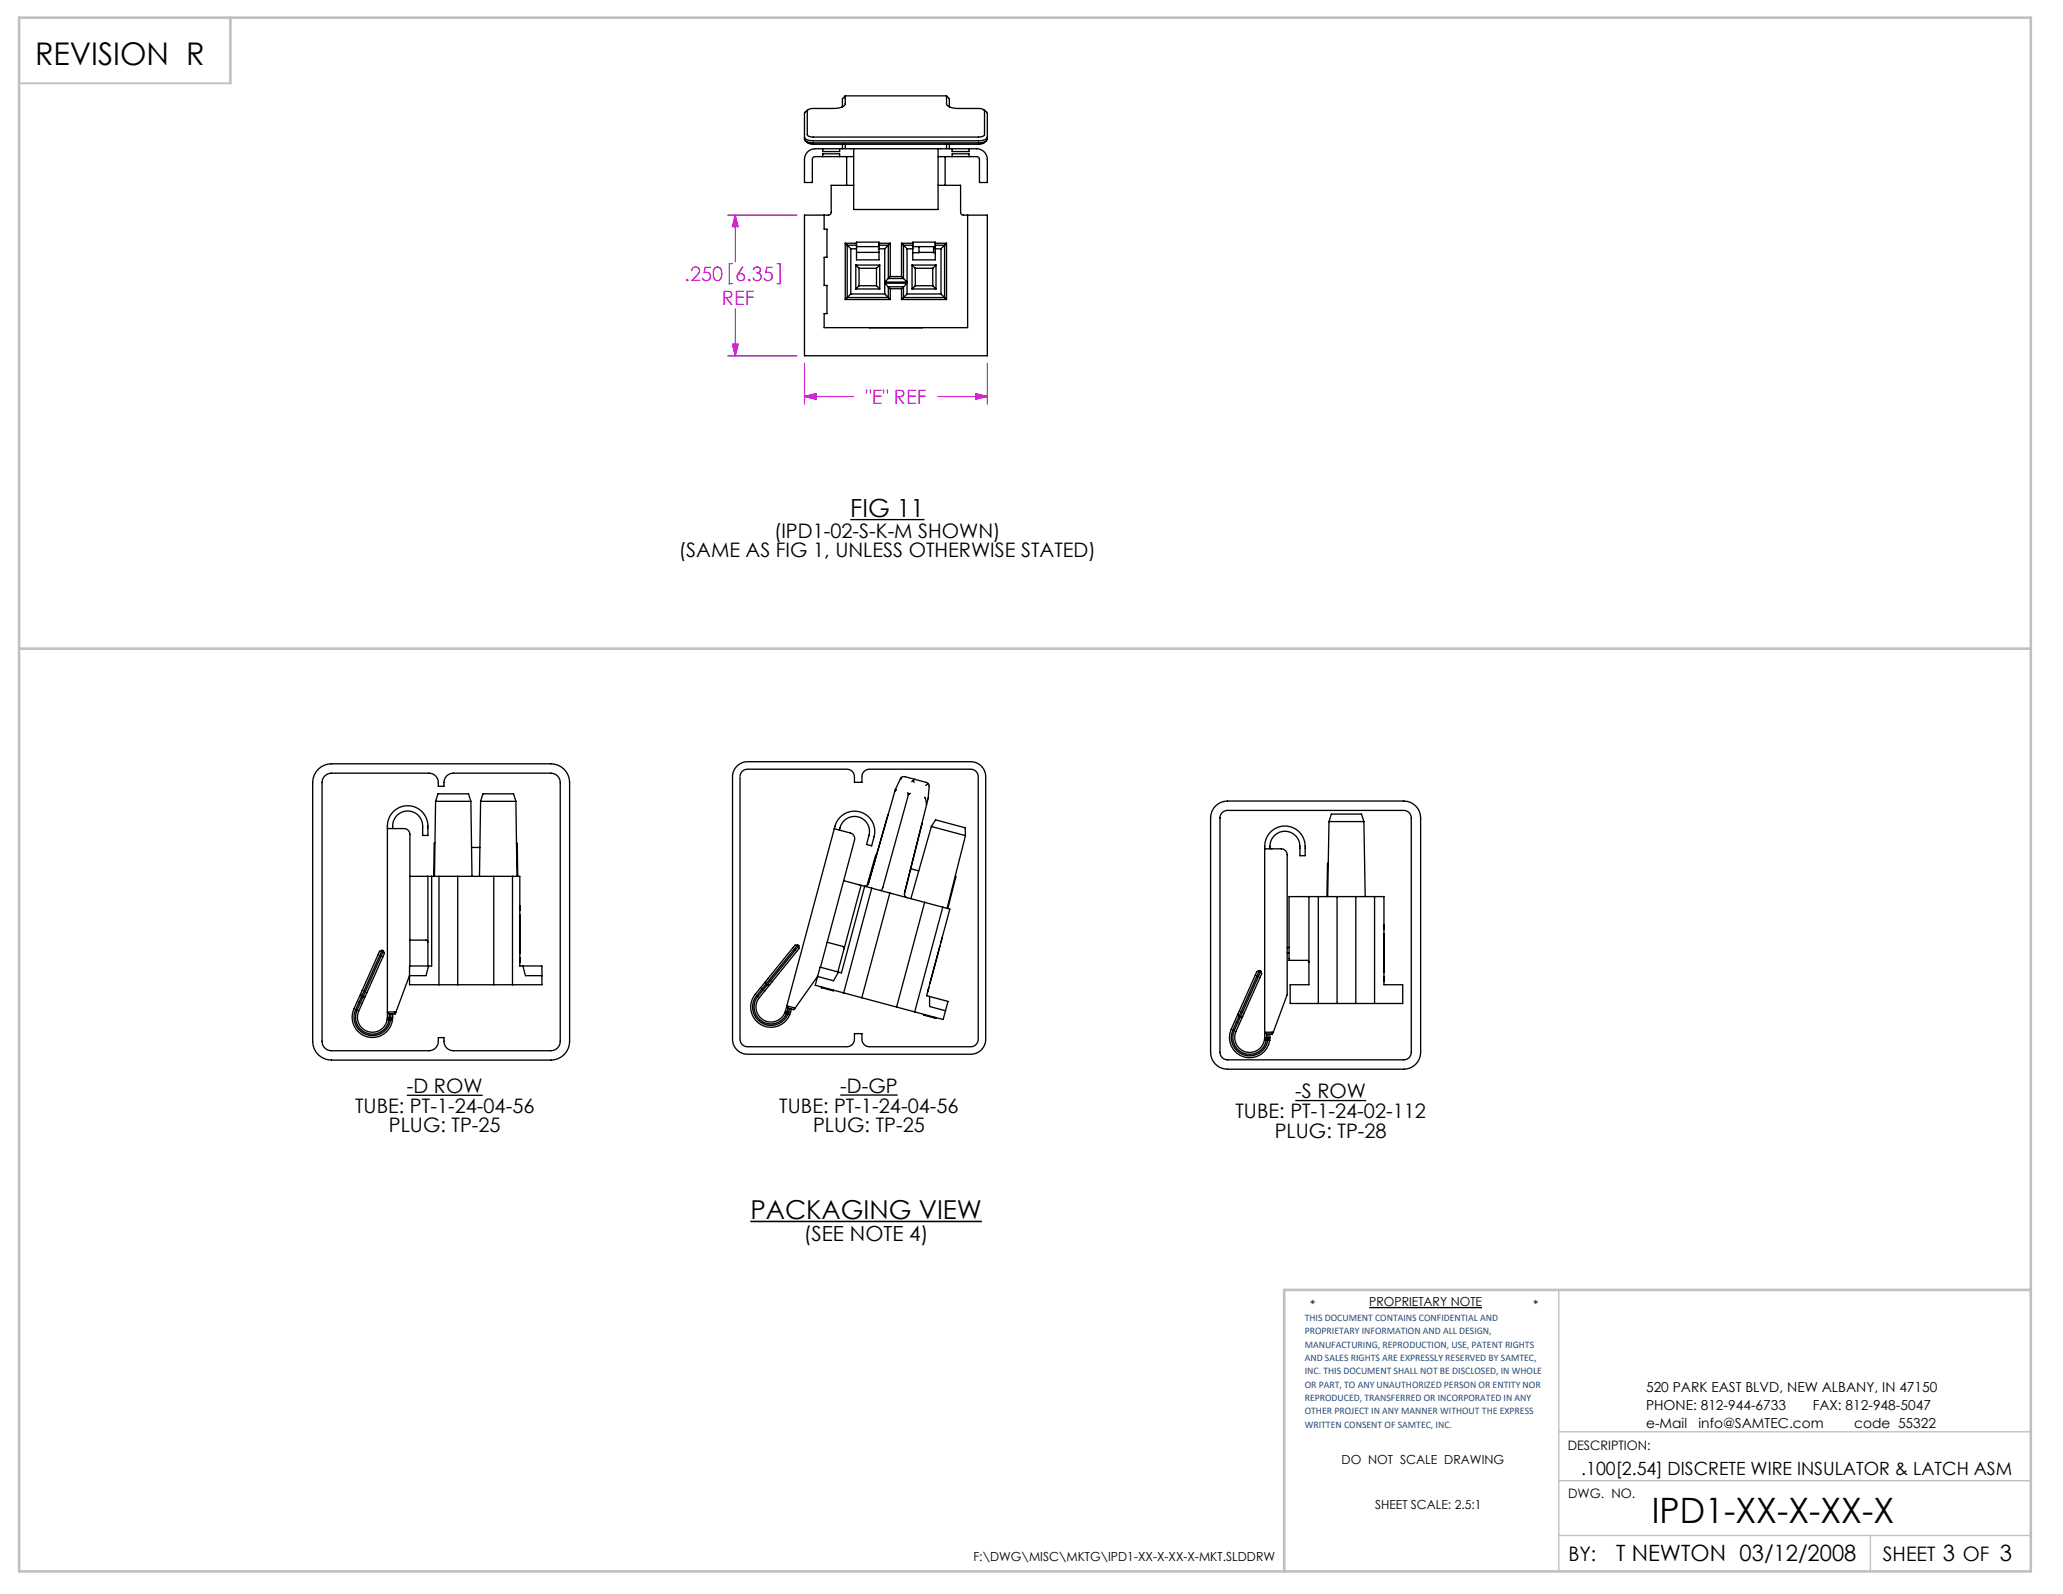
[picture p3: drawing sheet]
<svg xmlns="http://www.w3.org/2000/svg" width="279mm" height="216mm" viewBox="0 0 279 216" stroke-linecap="round" stroke-linejoin="round" font-family="sans-serif">
<path d="M115.2 70.4h10M99.8 103.8a2.04 2.04 0 0 1 1.5-.6h30.2a2.03 2.03 0 0 1 2 2v35.6a2.03 2.03 0 0 1-2 2h-30.3a2.03 2.03 0 0 1-2-2v-35.7l.2-.8zM100.2 105.1a1.03 1.03 0 0 1 1.1-.9h13.4a1.02 1.02 0 0 1 1 1v.8h1v-.8a1.02 1.02 0 0 1 1.1-1h13.7a1.02 1.02 0 0 1 1 1v35.6a1.02 1.02 0 0 1-1 1h-13.7a1.02 1.02 0 0 1-1.1-1v-.8h-1v.8a1.02 1.02 0 0 1-1 1h-13.5a1.02 1.02 0 0 1-1-1v-35.6M55.1 148.4h10.3M113.8 148.3h7.8M175.4 149.1h9.6M185.4 177.1h15.3" fill="none" stroke="#000" stroke-width=".18"/>
<path d="M211.1 174.7v38.1M211.1 193.9h63.9M211.1 208h63.9M211.1 200.6h63.9M253.3 208v4.8" fill="none" stroke="#c0c0c0" stroke-width=".18"/>
<path d="M2.6 11.3h28.6" fill="none" stroke="#c0c0c0" stroke-width=".25"/>
<path d="M2.6 2.4h272.4v210.4h-272.4zM31.2 2.4v8.9M2.6 87.9h272.4M275 174.7h-101.1v38.1" fill="none" stroke="#c0c0c0" stroke-width=".35"/>
<path d="M101.6 165.4h31.4" fill="none" stroke="#000" stroke-width=".21"/>
<g fill="none" stroke="#f0f" stroke-width=".18">
<path d="M98.6 29.1h9.3M99.2 35.7h-.4v2.7h.4M99.6 29.1l.4 1.6h-.8zM99.6 29.1v6.4M105.2 35.7h.4v2.7h-.4M98.6 48.2h9.3M99.2 46.6h.8l-.4 1.6zM99.6 41.9v6.3M109 53.7l1.5-.4v.8zM109 49.2v5.5M109 53.7h6.6M127 53.7h6.7"/>
<path d="M132.1 53.3l1.6 .4-1.6 .4zM133.7 49.2v5.5"/>
</g>
<path d="M132.1 53.3l1.6 .4-1.6 .4zM109 53.7l1.5-.4v.8zM99.2 46.6h.8l-.4 1.6zM99.6 29.1l.4 1.6h-.8z" fill="#f0f"/>
<g fill="none" stroke="#000" stroke-width=".18">
<path d="M109 18.6a1.12 1.12 0 0 0 1.1 .5h22.4a1.12 1.12 0 0 0 1.2-.5M109.1 19.1l.5 .3 .5 .1h22.4l.6-.1 .5-.3M109.4 14.9l-.4 .5v3.5a1.12 1.12 0 0 0 1.1 .4h22.4a1.12 1.12 0 0 0 1.2-.4v-3.5l-.4-.5M114.1 13.4v1.1M114.1 19.6v.6M114.5 13v.2a1.3 1.3 0 0 1-.1 1.1l-.4 .2-.8 .2h-3.1a.76 .76 0 0 0-.8 .3v3.2a.76 .76 0 0 0 .8 .4h22.4a.76 .76 0 0 0 .8-.4v-3.2a.76 .76 0 0 0-.8-.3h-2.7a1.48 1.48 0 0 1-1.6-.6v-1.1M114.5 19.5v.6M114.5 13l-.4 .4M114.5 13h13.7M128.2 19.6v.5M128.2 13l.4 .4M128.6 13.4v1.1"/>
<path d="M128.6 19.5v.7M111.4 20.1v.4h2.3v-.4M111.4 21.2v-.4h2.3v.4M111.6 29.1v1.9h.4v3.9h-.4v3.8h.4v3.8h-.4v1.9h19.4v-15.3M114.5 32.9l.7 .8M114.5 32.9v7.7M114.5 32.9h1.5M114.6 21.2l.1 .1v3.8M115.2 39.8l-.7 .8M115.2 39.8h4.6M115.2 33.7v6.1M115.2 33.7h.8"/>
<path d="M115.6 25.1h-3v3.7a.38 .38 0 0 1-.4 .3h-3.2v19.1h24.7v-19.1h-3.2a.38 .38 0 0 1-.4-.3v-3.7h-3.1M115.6 20.1v8.3h11.4v-8.3M115.6 20.1h-5.2a1.45 1.45 0 0 0-1.4 1.5v3.1h1v-3.1a.38 .38 0 0 1 .4-.4h5.2M115.6 20.1h11.4M115.9 35.9h3.2M115.9 35.9l.4 .4M115.9 35.9v3.2M115.9 39.1h3.2M116 32.8h3v2.4h-3zM116 33.2h-1.3v7.1h5.6v-1.5h2.1v1.5h5.5v-7.1h-1.2M116 33.4h3M116 34.2h3"/>
<path d="M116.3 36.3h2.4M116.3 38.7l-.4 .4M116.3 36.3v2.4M116.3 38.7h2.4M118.7 38.7l.4 .4M118.7 36.3v2.4M119 33.7h.8M119 33.2h1.3v4.5h2.1v-4.5h1.2M119 32.9h1.6M119.1 35.9l-.4 .4M119.1 35.9v3.2M119.8 39.8l.8 .8"/>
<path d="M119.8 33.7v4.5M119.8 38.4v1.4M119.8 38.2h3M119.8 38.4h3M119.8 38.4l.8 .7M120.6 32.9l-.8 .8M120.6 37.5l-.8 .7M120.6 32.9v4.6M120.6 39.1v1.5M120.6 37.5h1.5M120.6 39.1h1.5M122.1 32.9l.7 .8"/>
<path d="M122.1 37.5l.7 .7M122.1 32.9h1.5M122.1 32.9v4.6M122.1 39.1v1.5M122.8 39.8l-.7 .8M122.8 39.8h4.6M122.8 33.7h.8M122.8 33.7v4.5M122.8 38.4v1.4M122.8 38.4l-.7 .7M123.5 35.9l.5 .4M123.5 35.9h3.3"/>
<path d="M123.5 35.9v3.2M123.5 39.1h3.3M123.6 32.8h3.1v2.4h-3.1zM123.6 33.4h3.1M124 38.7l-.5 .4M124 36.3h2.3M124 36.3v2.4M124 38.7h2.3M124.5 33.4h.1M124.5 33.4v.8h-.9M124.5 34.2h1.9M126.3 38.7l.5 .4"/>
<path d="M126.3 36.3v2.4M126.4 33.4v.8h.3M126.7 33.7h.7M126.7 32.9h1.5M126.8 35.9l-.5 .4M126.8 35.9v3.2M127 20.1h5.3a1.45 1.45 0 0 1 1.4 1.5v3.1h-1.1v-3.1a.38 .38 0 0 0-.3-.4h-5.3M127.4 39.8l.8 .8M127.4 33.7v6.1M128.1 21.2l-.1 .1v3.8M128.2 32.9l-.8 .8M128.2 32.9v7.7"/>
<path d="M129 20.1v.4h2.2v-.4M129 21.2v-.4h2.2v.4M114.5 40.6h6.1M117.8 44.4h.1M122.1 40.6h6.1M124.9 44.4h.1M43.1 104.2a2.54 2.54 0 0 1 1.8-.7h29.7a2.54 2.54 0 0 1 2.5 2.5v35a2.54 2.54 0 0 1-2.5 2.6h-29.7a2.54 2.54 0 0 1-2.6-2.6v-35a2.54 2.54 0 0 1 .8-1.8zM44 105.1l.4-.3 .5-.1h13.2a1.37 1.37 0 0 1 1.3 1.8h.7a1.39 1.39 0 0 1 1.3-1.8h13.2a1.27 1.27 0 0 1 1.3 1.3v35a1.27 1.27 0 0 1-1.3 1.3h-13.2a1.37 1.37 0 0 1-1.3-1.8h-.7a1.39 1.39 0 0 1-1.3 1.8h-13.2a1.27 1.27 0 0 1-1.3-1.3v-35l.1-.5zM52.5 112.2h2.2a.79 .79 0 0 1 .8 .8v17.8M52.5 112.2a2.77 2.77 0 0 1 2.8-3.1 2.77 2.77 0 0 1 2.7 3.2v.9h-.8v-.5a2.49 2.49 0 0 0-1.2-2.7 2.08 2.08 0 0 0-2.8 2.2M52.5 112.2v24.9M55.5 118.7h2.5"/>
<path d="M58 118.7h12.4v12.1h3v2.6h-17.9v-2.6h3v-12.1M58 118.7v12.1M58.9 114.1l-.1 .2-.1 4.4M59 108.5h4.8M59 108.5l-.2 10.2M59 108.5l.3-1h4.2l.3 1M59.5 118.7v14.7M62 118.7v14.7M63.8 108.5l.1 10.2M63.9 114.8h1.1M65.1 108.5h4.8M65.1 108.5l-.2 10.2"/>
<path d="M65.1 108.5l.3-1h4.1l.4 1M66.9 118.7v14.7M69.4 118.7v14.7M69.9 108.5l.1 10.2M70 114.1l.1 .2v4.4M113 112.2l2.2 .6a.79 .79 0 0 1 .5 1l-4.6 17.2M113 112.2a2.77 2.77 0 0 1 3.5-2.2 2.77 2.77 0 0 1 1.8 3.8l-.3 .8-.6-.2v-.3a4.7 4.7 0 0 0 .3-2.1 2.06 2.06 0 0 0-2.2-1.4 2.06 2.06 0 0 0-1.8 1.8M113 112.2l-6.4 24M114.3 119.3l2.3 .6M116.6 119.9l8.6 2.3M116.6 119.9l-3.1 11.7M118.7 115.8l-.1 .1-1.2 4"/>
<path d="M120.3 110.4h.1M120.3 110.4l-2.7 9.3M120.3 110.3v.1M121.2 107.2l-3.6 12.5a.51 .51 0 0 1-.5 .3l-3.1 11.8-2.9-.8-.7 2.4 17.3 4.7 .7-2.5-2.5-.6M121.4 107l-.2 .2M122.1 105.3l.4-.1 3 .8 .2 .2M122.1 105.3v.2M122.1 105.3l-.9 1.9M123 107.4v.3M123 107.7l-3.4 12.5-.2 .3-.2 .1M123.3 107.5l-.3 .2M123.3 117.7l1.1 .3"/>
<path d="M123.7 105.8l.1 .2M123.7 105.8l-.2 .1M123.9 105.6l-.2 .2M124.9 111.5l-.1 .1M125.2 108l.2 .4 .1 .6M125.5 109l-3 12M125.7 106.2l.1 .3-.1 1.6-.2 .9M125.7 106.2l-.3 .2M126.1 111.9l-2.7 9.8M126.1 111.9l4.7 1.3M126.1 111.9l.6-.9 4 1.1 .1 1.1M129.4 118.6v.2l-1 4.3"/>
<path d="M130.8 113.2l-2.5 9.8M164.6 109.2a2.28 2.28 0 0 1 1.6-.7h23.9a2.29 2.29 0 0 1 2.3 2.3v31.7a2.29 2.29 0 0 1-2.3 2.3h-23.9a2.29 2.29 0 0 1-2.2-2.3v-31.7a2.28 2.28 0 0 1 .6-1.6zM165.5 110.1l.4-.3h.3h23.9a1.02 1.02 0 0 1 1 1v31.7a1.02 1.02 0 0 1-1 1h-23.9a1.02 1.02 0 0 1-1-1v-31.7l.1-.4zM171.3 115h2.2a.79 .79 0 0 1 .8 .8v18.9l-1.9 5.1M171.3 115a2.77 2.77 0 0 1 2.8-3.1 2.77 2.77 0 0 1 2.7 3.2v.8h-.7v-.6a2.15 2.15 0 0 0-2.8-2.6 2.38 2.38 0 0 0-1.3 2.3M171.3 115v24.8M179.9 116.9l-.1 .1-.1 4.4M180 111.3l-.2 10.1M180 111.3h4.7M180 111.3l.3-1h4.1l.3 1M184.7 111.3l.2 10.1M48.8 134.6l-.4 1a3.5 3.5 0 0 0-.6 3 2.74 2.74 0 0 0 2.9 1.9 2.74 2.74 0 0 0 2.5-2.3"/>
<path d="M48.8 134.6l.2 .4M49 135l-.4 .7a3.3 3.3 0 0 0-.5 2.9 2.49 2.49 0 0 0 2.6 1.7 2.49 2.49 0 0 0 2.2-2.2M49 135l.1 .1M49.1 135.1l-.3 .7a3.5 3.5 0 0 0-.6 2.4 2.29 2.29 0 0 0 2.3 1.9 2.29 2.29 0 0 0 2.2-2M49.5 134.9l-.4 1a3.1 3.1 0 0 0-.6 2.4 2.03 2.03 0 0 0 2.1 1.5 2.03 2.03 0 0 0 1.8-1.7M49.5 134.9l-.4 .2M51.7 128.7l-2.7 6.3M51.7 128.7l-.3 .1-2.6 5.8M51.7 128.7l.2 .1M51.9 128.8l-2.8 6.3M51.9 128.8l.2 .3-2.6 5.8M52.4 138.1h.3"/>
<path d="M52.5 137.1h1.1M52.5 137.1v.7M52.5 137.1l.2 .2M52.5 137.8l.2 .1M52.5 137.8l-.1 .3M52.7 137.3v.6M52.7 137.9v.2M52.9 138.1l.3 .1M52.9 137.3v.6M52.9 137.9v.2M53.2 137.3v.5M53.2 137.8l-.3 .1"/>
<path d="M53.2 137.8v.4M53.6 137.1l-.1 .2h-.8M55.5 132.1l-1.9 5M55.5 127.3h2.2l.3 .3M58 130.8l-.3 1.3h-2.2M70.4 122.7h.1M70.4 123.3h.1M70.4 129.7h.1M70.4 130.3h.1M70.4 126.7h.1M70.4 123.9h.1M70.4 128.5h.1"/>
<path d="M70.4 129.1h.1M70.8 130.8l.4 1.3h2.2M103.7 133l-.7 .8a3.9 3.9 0 0 0-1.3 2.4 2.74 2.74 0 0 0 2.1 2.9 2.74 2.74 0 0 0 3.1-1.6M103.7 133v.3M103.7 133.3l-.5 .6a3.6 3.6 0 0 0-1.3 2.4 2.49 2.49 0 0 0 2 2.5 2.49 2.49 0 0 0 2.8-1.4M103.7 133.3l.2 .1M103.9 133.4l-.5 .7a3.4 3.4 0 0 0-1.3 2.3 2.29 2.29 0 0 0 1.9 2.2 2.29 2.29 0 0 0 2.5-1.3M104.2 133.4l-.6 .8a3.1 3.1 0 0 0-1.2 2.3 2.03 2.03 0 0 0 1.6 1.9 2.03 2.03 0 0 0 2.3-1.2M104.2 133.4h-.3M106.3 137.2l.2 .1M106.4 136.9l.2 .2M106.4 136.9l-.1 .3"/>
<path d="M106.6 136.2l1.1 .3M106.6 136.2l-.2 .7M106.6 136.2l.1 .3M106.6 137.1l-.1 .2M106.7 137.4l.2 .1M106.7 136.5l-.1 .6M106.8 137.1l-.1 .3M106.9 136.6l-.1 .5M107.1 137.1h-.3M107.1 137.1l-.2 .4M107.2 136.7l-.1 .4M108 128h-.3l-4 5"/>
<path d="M108 128l-4.3 5.3M108 128l.2 .1M108.2 128.1l-4.3 5.3M108.2 128.1v.4l-4 4.9M110.7 132.2l-3.2 4.6-.8-.3M111.3 133.7l-.1 .1M111.3 133.7v.1l1.6 .4v-.1M112 127.6l2.2 .6 .1 .3M113.6 131.7l-.7 1.1-2.2-.5M118.1 120.3l-3.8 14.2M120.5 121l-3.8 14.1M122.5 121a.51 .51 0 0 0 .4 .6"/>
<path d="M125.1 137.5h.1M125.2 137.4l-.1 .1M125.2 137.4v.1l1.4 .4M125.2 122.2l3.4 .9-3.1 11.8 .4 .1M125.2 122.2l-3.8 14.2M125.6 134.4h.1M125.8 133.8h.1M125.9 135v1.3l2.2 .6M125.9 133.2h.1M126.1 132.6h.1M126.6 130.9h.1M126.6 137.8v.1"/>
<path d="M126.7 137.8v.1h-.1M126.8 137.8l-.1 .1M127.3 128.2h.1M127.3 128.2l-.7 2.7M127.4 127.6h.1M127.6 127h.1M127.6 127l-.2 .6M127.7 122.9l-3.8 14.2M167.6 137.4l-.3 .8a3.7 3.7 0 0 0-.5 3.5 2.74 2.74 0 0 0 2.9 1.5 2.74 2.74 0 0 0 2.3-2.3M167.6 137.4l.2 .3M167.8 137.7l-.3 .6a3.4 3.4 0 0 0-.5 3.3 2.49 2.49 0 0 0 2.6 1.4 2.49 2.49 0 0 0 2.1-2.1M167.8 137.7l.2 .1"/>
<path d="M168 137.8l-.3 .6a3.2 3.2 0 0 0-.5 3.2 2.29 2.29 0 0 0 2.4 1.2 2.29 2.29 0 0 0 1.9-1.9M168.3 137.7l-.4 .7a3.9 3.9 0 0 0-.6 2.8 2.03 2.03 0 0 0 2.1 1.4 2.03 2.03 0 0 0 1.9-1.8M168.3 137.7l-.3 .1M170.6 131.5l-.4 .1-2.6 5.8M170.6 131.5l-2.8 6.2M170.6 131.5h.1M170.7 131.5l-2.7 6.3M170.7 131.5l.2 .4-2.6 5.8M171.3 139.8h1.1M171.3 139.8v.7M171.3 139.8l.2 .3M172.4 139.8l-.1 .3h-.8"/>
<path d="M174.6 128.3h-.3M174.6 129l-.3 .1M177.3 121.4h-2.7v8.7h2.4l.2 .1 .1 .1M177.3 121.4h10.1v12h2.6v2.5h-15.3v-2.5h2.6zM178.5 121.4v14.5M181.1 121.4v14.5M183.6 121.4v14.5M186.2 121.4v14.5M187.4 132.9h.1M187.4 132.3h.1M187.4 125.3h.1M187.4 125.9h.1"/>
<path d="M187.4 129.4h.1M187.4 126.5h.1M187.4 131h.1M187.4 131.7h.1M171.3 140.8l.2 .1M171.3 140.5l.2 .1M171.3 140.5v.3M171.5 140.1v.5M171.5 140.6v.3M171.7 140.9h.3M171.7 140.1v.5M171.7 140.6v.3"/>
<path d="M172 140.1v.4M172 140.5l-.3 .1M172 140.5v.4"/>
</g>
<text font-size="4.7" x="223.7" y="206.3">IPD1-XX-X-XX-X</text>
<text font-size="4.2" x="4.8" y="8.9">REVISION R</text>
<text font-size="3.5" x="101.6" y="165.1">PACKAGING VIEW</text>
<text font-size="3.4" x="115.2" y="70">FIG 11</text>
<text font-size="3" x="218.9" y="211.4">T NEWTON 03/12/2008</text>
<text font-size="2.8" x="108.9" y="168">(SEE NOTE 4)</text>
<g font-size="2.7" fill="#f0f">
<text x="92.7" y="38.1">.250</text>
<text x="97.8" y="41.3">REF</text>
<text x="99.6" y="38.1">6.35</text>
<text x="117.2" y="54.7">&quot;E&quot; REF</text>
</g>
<g font-size="2.7">
<text x="91.9" y="75.5">(SAME AS FIG 1, UNLESS OTHERWISE STATED)</text>
<text x="104.8" y="72.8">(IPD1-02-S-K-M SHOWN)</text>
<text x="55.1" y="148.1">-D ROW</text>
<text x="113.8" y="148">-D-GP</text>
<text x="175.4" y="148.8">-S ROW</text>
<text x="48.1" y="150.7">TUBE: PT-1-24-04-56</text>
<text x="52.7" y="153.4">PLUG: TP-25</text>
<text x="105.5" y="150.7">TUBE: PT-1-24-04-56</text>
<text x="110.1" y="153.4">PLUG: TP-25</text>
<text x="167.3" y="151.4">TUBE: PT-1-24-02-112</text>
<text x="172.6" y="154.1">PLUG: TP-28</text>
<text x="212.4" y="211.5">BY:</text>
<text x="255" y="211.4">SHEET 3 OF 3</text>
</g>
<text font-size="2.5" x="214.2" y="199.8">.100[2.54] DISCRETE WIRE INSULATOR &amp; LATCH ASM</text>
<g font-size="1.9">
<text x="222.9" y="188.6">520 PARK EAST BLVD, NEW ALBANY, IN 47150</text>
<text x="222.9" y="191">PHONE: 812-944-6733</text>
<text x="245.5" y="191">FAX: 812-948-5047</text>
<text x="222.9" y="193.4">e-Mail</text>
<text x="230" y="193.4">info@SAMTEC.com</text>
<text x="251.1" y="193.4">code 55322</text>
</g>
<g font-size="1.8">
<text x="212.3" y="196.4">DESCRIPTION:</text>
<text x="212.4" y="202.9">DWG. NO.</text>
</g>
<g font-size="1.7">
<text x="177.4" y="177.3">*</text>
<text x="185.4" y="176.9">PROPRIETARY NOTE</text>
<text x="207.6" y="177.3">*</text>
<text x="181.7" y="198.3">DO NOT SCALE DRAWING</text>
<text x="186.2" y="204.3">SHEET SCALE: 2.5:1</text>
<text x="131.8" y="211.5">F:\DWG\MISC\MKTG\IPD1-XX-X-XX-X-MKT.SLDDRW</text>
</g>
<g font-size="1.4" fill="#1f497d">
<text x="176.7" y="178.9">THIS DOCUMENT CONTAINS CONFIDENTIAL AND</text>
<text x="176.7" y="180.7">PROPRIETARY INFORMATION AND ALL DESIGN,</text>
<text x="176.7" y="182.5">MANUFACTURING, REPRODUCTION, USE, PATENT RIGHTS</text>
<text x="176.7" y="184.3">AND SALES RIGHTS ARE EXPRESSLY RESERVED BY SAMTEC,</text>
<text x="176.7" y="186.1">INC. THIS DOCUMENT SHALL NOT BE DISCLOSED, IN WHOLE</text>
<text x="176.7" y="187.9">OR PART, TO ANY UNAUTHORIZED PERSON OR ENTITY NOR</text>
<text x="176.7" y="189.7">REPRODUCED, TRANSFERRED OR INCORPORATED IN ANY</text>
<text x="176.7" y="191.5">OTHER PROJECT IN ANY MANNER WITHOUT THE EXPRESS</text>
<text x="176.7" y="193.4">WRITTEN CONSENT OF SAMTEC, INC.</text>
</g>
</svg>
